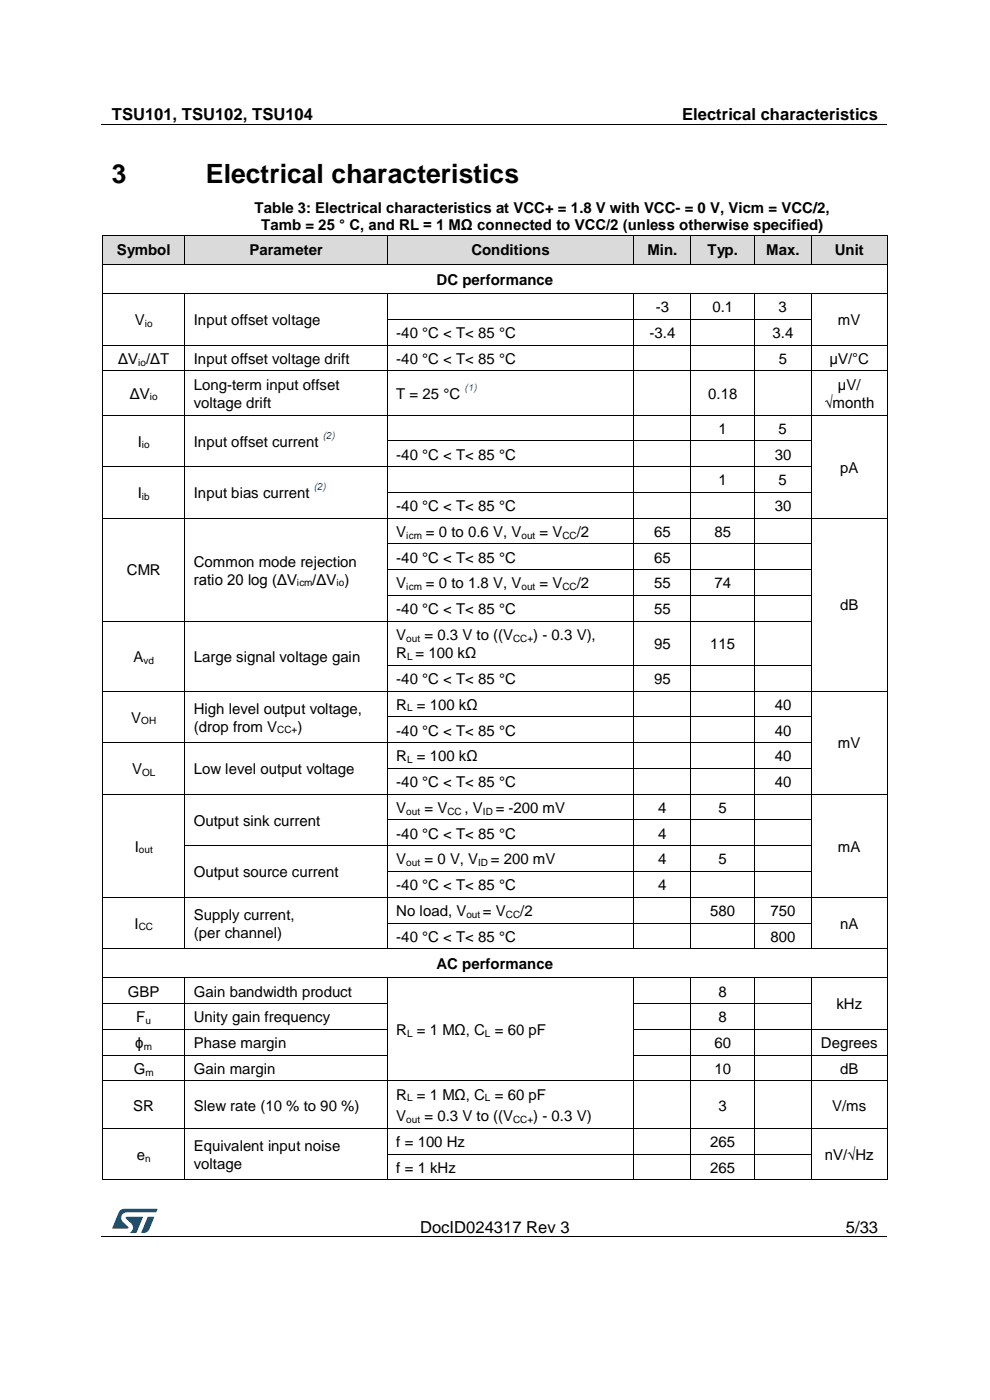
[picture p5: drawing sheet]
<svg xmlns="http://www.w3.org/2000/svg" width="210mm" height="297mm" viewBox="0 0 210 297" stroke-linecap="round" stroke-linejoin="round" font-family="sans-serif">
<path d="M21.5 26.5h166.7M21.5 262.4h166.7" fill="none" stroke="#000" stroke-width=".21"/>
<path d="M104.5 26.4h.1v.1h-.1zM61.6 262.3h.1v.2h-.1zM148 262.3h.1v.2h-.1z" fill="#000"/>
<g fill="#005288">
<path d="M25.4 256.9l.6-.4h.4h7l-.3 .7h-6.2a1.18 1.18 0 0 0-1.1 .7 1.18 1.18 0 0 0 .2 1.3l1.2 1.1v.3h-3.4z"/>
<path d="M31.4 258.2h1.3l-1 2.6a1.31 1.31 0 0 1-1.7 .7z"/>
<path d="M26.7 258.2h3.6l-1.4 3.4h-1.4a1.29 1.29 0 0 0 .4-2l-1.2-1.1z"/>
</g>
<g fill="#dadada">
<path d="M21.8 50h17.4v6h-17.4z" fill-rule="evenodd"/>
<path d="M39.2 50h42.9v6h-42.9z" fill-rule="evenodd"/>
<path d="M82.2 50h52.3v6h-52.3z" fill-rule="evenodd"/>
<path d="M134.5 50h12v6h-12z" fill-rule="evenodd"/>
<path d="M146.6 50h13.4v6h-13.4z" fill-rule="evenodd"/>
<path d="M160.1 50h12v6h-12z" fill-rule="evenodd"/>
<path d="M172.2 50h16v6h-16z" fill-rule="evenodd"/>
</g>
<g fill="#dadada">
<path d="M23.7 50h13.6v6h-13.6z"/>
<path d="M41.1 50h39.2v6h-39.2z"/>
<path d="M84.1 50h48.5v6h-48.5z"/>
<path d="M136.4 50h8.3v6h-8.3z"/>
<path d="M148.5 50h9.7v6h-9.7z"/>
<path d="M162 50h8.2v6h-8.2z"/>
<path d="M174 50h12.3v6h-12.3z"/>
</g>
<g fill="#000">
<path d="M21.7 56h.1v.2h-.1zM21.7 50h.1zM21.8 56h.2v.2h-.2zM39.2 56h.1v.2h-.1zM82.1 50h.1zM82.1 56h.2v.2h-.2zM134.4 50h.1zM134.4 56h.2v.2h-.2zM146.5 50h.1zM146.5 56h.1v.2h-.1zM160 50h.1zM160 56h.2v.2h-.2z"/>
<path d="M172.1 50h.1zM172.1 56h.2v.2h-.2zM188.1 56h.2v.2h-.2zM188.2 50h.1zM21.7 62.2h.1v.2h-.1zM21.7 67.7h.1v.2h-.1zM21.7 73.2h.1v.1h-.1zM21.7 78.6h.1v.2h-.1zM39.1 62.2h.2v.2h-.2zM39.1 67.7h.2v.2h-.2zM39.1 73.2h.2v.1h-.2zM39.1 78.6h.2v.2h-.2z"/>
<path d="M82.1 62.2h.2v.2h-.2zM82.1 67.7h.2v.2h-.2zM82.1 73.2h.2v.1h-.2zM82.1 78.6h.2v.2h-.2zM134.4 62.2h.1v.2h-.1zM134.4 67.7h.1v.2h-.1zM134.4 73.2h.1v.1h-.1zM134.4 78.6h.1v.2h-.1zM146.4 62.2h.2v.2h-.2zM146.4 67.7h.2v.2h-.2zM146.4 73.2h.2v.1h-.2zM146.4 78.6h.2v.2h-.2z"/>
<path d="M160 62.2h.1v.2h-.1zM160 67.7h.1v.2h-.1zM160 73.2h.1v.1h-.1zM160 78.6h.1v.2h-.1zM172 62.2h.2v.2h-.2zM172 67.7h.2v.2h-.2zM172 73.2h.2v.1h-.2zM172 78.6h.2v.2h-.2zM188.1 62.2h.2v.2h-.2zM188.1 67.7h.2v.2h-.2zM188.1 73.2h.2v.1h-.2zM188.1 78.6h.2v.2h-.2z"/>
<path d="M21.7 88h.1v.1h-.1zM21.7 93.4h.1v.2h-.1zM21.7 98.9h.1v.2h-.1zM39.1 88h.2v.1h-.2zM39.1 93.4h.2v.2h-.2zM39.1 98.9h.2v.2h-.2zM82.1 88h.2v.1h-.2zM82.1 93.4h.2v.2h-.2zM82.1 98.9h.2v.2h-.2zM134.4 88h.1v.1h-.1zM134.4 93.4h.1v.2h-.1zM134.4 98.9h.1v.2h-.1z"/>
<path d="M146.4 88h.2v.1h-.2zM146.4 93.4h.2v.2h-.2zM146.4 98.9h.2v.2h-.2zM160 88h.1v.1h-.1zM160 93.4h.1v.2h-.1zM160 98.9h.1v.2h-.1zM172 88h.2v.1h-.2zM172 93.4h.2v.2h-.2zM172 98.9h.2v.2h-.2zM188.1 88h.2v.1h-.2zM188.1 93.4h.2v.2h-.2zM188.1 98.9h.2v.2h-.2z"/>
<path d="M21.7 104.4h.1v.1h-.1zM21.7 109.9h.1v.1h-.1zM21.7 115.3h.1v.2h-.1zM39.1 104.4h.2v.1h-.2zM39.1 109.9h.2v.1h-.2zM39.1 115.3h.2v.2h-.2zM82.1 104.4h.2v.1h-.2zM82.1 109.9h.2v.1h-.2zM82.1 115.3h.2v.2h-.2zM134.4 104.4h.1v.1h-.1zM134.4 109.9h.1v.1h-.1zM134.4 115.3h.1v.2h-.1z"/>
<path d="M146.4 104.4h.2v.1h-.2zM146.4 109.9h.2v.1h-.2zM146.4 115.3h.2v.2h-.2zM160 104.4h.1v.1h-.1zM160 109.9h.1v.1h-.1zM160 115.3h.1v.2h-.1zM172 104.4h.2v.1h-.2zM172 109.9h.2v.1h-.2zM172 115.3h.2v.2h-.2zM188.1 104.4h.2v.1h-.2zM188.1 109.9h.2v.1h-.2zM188.1 115.3h.2v.2h-.2z"/>
<path d="M21.7 120.8h.1v.1h-.1zM21.7 126.2h.1v.2h-.1zM21.7 131.7h.1v.2h-.1zM39.1 120.8h.2v.1h-.2zM39.1 126.2h.2v.2h-.2zM39.1 131.7h.2v.2h-.2zM82.1 120.8h.2v.1h-.2zM82.1 126.2h.2v.2h-.2zM82.1 131.7h.2v.2h-.2zM134.4 120.8h.1v.1h-.1zM134.4 126.2h.1v.2h-.1zM134.4 131.7h.1v.2h-.1z"/>
<path d="M146.4 120.8h.2v.1h-.2zM146.4 126.2h.2v.2h-.2zM146.4 131.7h.2v.2h-.2zM160 120.8h.1v.1h-.1zM160 126.2h.1v.2h-.1zM160 131.7h.1v.2h-.1zM172 120.8h.2v.1h-.2zM172 126.2h.2v.2h-.2zM172 131.7h.2v.2h-.2zM188.1 120.8h.2v.1h-.2zM188.1 126.2h.2v.2h-.2zM188.1 131.7h.2v.2h-.2z"/>
<path d="M21.7 141.1h.1v.1h-.1zM21.7 146.5h.1v.2h-.1zM21.7 152h.1v.1h-.1zM21.7 157.5h.1v.1h-.1zM39.1 141.1h.2v.1h-.2zM39.1 146.5h.2v.2h-.2zM39.1 152h.2v.1h-.2zM39.1 157.5h.2v.1h-.2zM82.1 141.1h.2v.1h-.2zM82.1 146.5h.2v.2h-.2zM82.1 152h.2v.1h-.2zM82.1 157.5h.2v.1h-.2z"/>
<path d="M134.4 141.1h.1v.1h-.1zM134.4 146.5h.1v.2h-.1zM134.4 152h.1v.1h-.1zM134.4 157.5h.1v.1h-.1zM146.4 141.1h.2v.1h-.2zM146.4 146.5h.2v.2h-.2zM146.4 152h.2v.1h-.2zM146.4 157.5h.2v.1h-.2zM160 141.1h.1v.1h-.1zM160 146.5h.1v.2h-.1zM160 152h.1v.1h-.1zM160 157.5h.1v.1h-.1z"/>
<path d="M172 141.1h.2v.1h-.2zM172 146.5h.2v.2h-.2zM172 152h.2v.1h-.2zM172 157.5h.2v.1h-.2zM188.1 141.1h.2v.1h-.2zM188.1 146.5h.2v.2h-.2zM188.1 152h.2v.1h-.2zM188.1 157.5h.2v.1h-.2zM21.7 162.9h.1v.2h-.1zM21.7 168.4h.1v.2h-.1zM21.7 173.9h.1v.1h-.1zM21.7 179.3h.1v.2h-.1z"/>
<path d="M39.1 162.9h.2v.2h-.2zM39.1 168.4h.2v.2h-.2zM39.1 173.9h.2v.1h-.2zM39.1 179.3h.2v.2h-.2zM82.1 162.9h.2v.2h-.2zM82.1 168.4h.2v.2h-.2zM82.1 173.9h.2v.1h-.2zM82.1 179.3h.2v.2h-.2zM134.4 162.9h.1v.2h-.1zM134.4 168.4h.1v.2h-.1zM134.4 173.9h.1v.1h-.1zM134.4 179.3h.1v.2h-.1z"/>
<path d="M146.4 162.9h.2v.2h-.2zM146.4 168.4h.2v.2h-.2zM146.4 173.9h.2v.1h-.2zM146.4 179.3h.2v.2h-.2zM160 162.9h.1v.2h-.1zM160 168.4h.1v.2h-.1zM160 173.9h.1v.1h-.1zM160 179.3h.1v.2h-.1zM172 162.9h.2v.2h-.2zM172 168.4h.2v.2h-.2zM172 173.9h.2v.1h-.2zM172 179.3h.2v.2h-.2z"/>
<path d="M188.1 162.9h.2v.2h-.2zM188.1 168.4h.2v.2h-.2zM188.1 173.9h.2v.1h-.2zM188.1 179.3h.2v.2h-.2zM21.7 184.8h.1v.2h-.1zM21.7 190.3h.1v.2h-.1zM21.7 195.7h.1v.2h-.1zM39.1 184.8h.2v.2h-.2zM39.1 190.3h.2v.2h-.2zM39.1 195.7h.2v.2h-.2zM82.1 184.8h.2v.2h-.2zM82.1 190.3h.2v.2h-.2z"/>
<path d="M82.1 195.7h.2v.2h-.2zM134.4 184.8h.1v.2h-.1zM134.4 190.3h.1v.2h-.1zM134.4 195.7h.1v.2h-.1zM146.4 184.8h.2v.2h-.2zM146.4 190.3h.2v.2h-.2zM146.4 195.7h.2v.2h-.2zM160 184.8h.1v.2h-.1zM160 190.3h.1v.2h-.1zM160 195.7h.1v.2h-.1zM172 184.8h.2v.2h-.2zM172 190.3h.2v.2h-.2z"/>
<path d="M172 195.7h.2v.2h-.2zM188.1 184.8h.2v.2h-.2zM188.1 190.3h.2v.2h-.2zM188.1 195.7h.2v.2h-.2zM21.7 201.2h.1v.2h-.1zM21.7 207.4h.1v.2h-.1zM21.7 212.9h.1v.1h-.1zM21.7 218.3h.1v.2h-.1zM39.1 201.2h.2v.2h-.2zM39.1 207.4h.2v.2h-.2zM39.1 212.9h.2v.1h-.2zM39.1 218.3h.2v.2h-.2z"/>
<path d="M82.1 201.2h.2v.2h-.2zM82.1 207.4h.2v.2h-.2zM82.1 212.9h.2v.1h-.2zM82.1 218.3h.2v.2h-.2zM134.4 201.2h.1v.2h-.1zM134.4 207.4h.1v.2h-.1zM134.4 212.9h.1v.1h-.1zM134.4 218.3h.1v.2h-.1zM146.4 201.2h.2v.2h-.2zM146.4 207.4h.2v.2h-.2zM146.4 212.9h.2v.1h-.2zM146.4 218.3h.2v.2h-.2z"/>
<path d="M160 201.2h.1v.2h-.1zM160 207.4h.1v.2h-.1zM160 212.9h.1v.1h-.1zM160 218.3h.1v.2h-.1zM172 201.2h.2v.2h-.2zM172 207.4h.2v.2h-.2zM172 212.9h.2v.1h-.2zM172 218.3h.2v.2h-.2zM188.1 201.2h.2v.2h-.2zM188.1 207.4h.2v.2h-.2zM188.1 212.9h.2v.1h-.2zM188.1 218.3h.2v.2h-.2z"/>
<path d="M21.7 223.8h.1v.1h-.1zM21.7 229.2h.1v.2h-.1zM21.7 239.3h.1v.2h-.1zM39.1 223.8h.2v.1h-.2zM39.1 229.2h.2v.2h-.2zM39.1 239.3h.2v.2h-.2zM82.1 223.8h.2v.1h-.2zM82.1 229.2h.2v.2h-.2zM82.1 239.3h.2v.2h-.2zM134.4 223.8h.1v.1h-.1zM134.4 229.2h.1v.2h-.1zM134.4 239.3h.1v.2h-.1z"/>
<path d="M146.4 223.8h.2v.1h-.2zM146.4 229.2h.2v.2h-.2zM146.4 239.3h.2v.2h-.2zM160 223.8h.1v.1h-.1zM160 229.2h.1v.2h-.1zM160 239.3h.1v.2h-.1zM172 223.8h.2v.1h-.2zM172 229.2h.2v.2h-.2zM172 239.3h.2v.2h-.2zM188.1 223.8h.2v.1h-.2zM188.1 229.2h.2v.2h-.2zM188.1 239.3h.2v.2h-.2z"/>
<path d="M21.7 244.8h.1v.1h-.1zM21.7 250.2h.1v.2h-.1zM39.1 244.8h.2v.1h-.2zM39.1 250.2h.2v.2h-.2zM82.1 244.8h.2v.1h-.2zM82.1 250.2h.2v.2h-.2zM134.4 244.8h.1v.1h-.1zM134.4 250.2h.1v.2h-.1zM146.4 244.8h.2v.1h-.2zM146.4 250.2h.2v.2h-.2zM160 244.8h.1v.1h-.1zM160 250.2h.1v.2h-.1z"/>
<path d="M172 244.8h.2v.1h-.2zM172 250.2h.2v.2h-.2zM188.1 244.8h.2v.1h-.2zM188.1 250.2h.2v.2h-.2z"/>
</g>
<g fill="none" stroke="#000" stroke-width=".21">
<path d="M21.8 56.2v6M21.8 50v6M21.8 50h17.4M22 56.1h17.2M39.2 50v6M39.2 50h42.9l.1 6M39.3 56.1h42.8M82.2 50h52.2M82.3 56.1h52.1M134.5 50v6M134.5 50h12M134.6 56.1h11.9"/>
<path d="M146.6 56.1h13.4M160 50h-13.4l-.1 6M160.1 50v6M160.1 50h12M160.2 56.1h11.9M172.3 56.1h15.8M188.2 50h-16l-.1 6M188.2 50v6M188.2 56.2v6M21.8 62.4v5.3M21.8 67.9v5.3M21.8 73.3v5.3"/>
<path d="M21.8 78.8v9.2M21.8 62.3h17.3M21.8 73.2h17.3M21.8 78.7h17.3M39.2 62.4v5.3M39.2 67.9v5.3M39.2 73.3v5.3M39.2 78.8v9.2M39.3 62.3h42.8M39.3 73.2h42.8M39.3 78.7h42.8M82.2 62.4v5.3"/>
<path d="M82.2 67.9v5.3M82.2 73.3v5.3M82.2 78.8v9.2M82.3 62.3h52.1M82.3 67.8h52.1M82.3 73.2h52.1M82.3 78.7h52.1M134.5 62.4v5.3M134.5 67.9v5.3M134.5 73.3v5.3M134.5 78.8v9.2M134.5 62.3h11.9"/>
<path d="M134.5 67.8h11.9M134.5 73.2h11.9M134.5 78.7h11.9M146.5 62.4v5.3M146.5 67.9v5.3M146.5 73.3v5.3M146.5 78.8v9.2M146.6 62.3h13.4M146.6 67.8h13.4M146.6 73.2h13.4M146.6 78.7h13.4M160.1 62.4v5.3"/>
<path d="M160.1 67.9v5.3M160.1 73.3v5.3M160.1 78.8v9.2M160.1 62.3h11.9M160.1 67.8h11.9M160.1 73.2h11.9M160.1 78.7h11.9M172.1 62.4v5.3M172.1 67.9v5.3M172.1 73.3v5.3M172.1 78.8v9.2M172.2 62.3h15.9"/>
<path d="M172.2 73.2h15.9M172.2 78.7h15.9M188.2 62.4v5.3M188.2 67.9v5.3M188.2 73.3v5.3M188.2 78.8v9.2M21.8 88.1v5.3M21.8 93.6v5.3M21.8 99.1v5.3M21.8 88.1h17.3M21.8 99h17.3M39.2 88.1v5.3"/>
<path d="M39.2 93.6v5.3M39.2 99.1v5.3M39.3 88.1h42.8M39.3 99h42.8M82.2 88.1v5.3M82.2 93.6v5.3M82.2 99.1v5.3M82.3 88.1h52.1M82.3 93.5h52.1M82.3 99h52.1M134.5 88.1v5.3M134.5 93.6v5.3"/>
<path d="M134.5 99.1v5.3M134.5 88.1h11.9M134.5 93.5h11.9M134.5 99h11.9M146.5 88.1v5.3M146.5 93.6v5.3M146.5 99.1v5.3M146.6 88.1h13.4M146.6 93.5h13.4M146.6 99h13.4M160.1 88.1v5.3M160.1 93.6v5.3"/>
<path d="M160.1 99.1v5.3M160.1 88.1h11.9M160.1 93.5h11.9M160.1 99h11.9M172.1 88.1v5.3M172.1 93.6v5.3M172.1 99.1v5.3M172.2 88.1h15.9M188.2 88.1v5.3M188.2 93.6v5.3M188.2 99.1v5.3M21.8 104.5v5.4"/>
<path d="M21.8 110v5.3M21.8 115.5v5.3M21.8 109.9h17.3M39.2 104.5v5.4M39.2 110v5.3M39.2 115.5v5.3M39.3 109.9h42.8M82.2 104.5v5.4M82.2 110v5.3M82.2 115.5v5.3M82.3 104.4h52.1M82.3 109.9h52.1"/>
<path d="M82.3 115.4h52.1M134.5 104.5v5.4M134.5 110v5.3M134.5 115.5v5.3M134.5 104.4h11.9M134.5 109.9h11.9M134.5 115.4h11.9M146.5 104.5v5.4M146.5 110v5.3M146.5 115.5v5.3M146.6 104.4h13.4M146.6 109.9h13.4"/>
<path d="M146.6 115.4h13.4M160.1 104.5v5.4M160.1 110v5.3M160.1 115.5v5.3M160.1 104.4h11.9M160.1 109.9h11.9M160.1 115.4h11.9M172.1 104.5v5.4M172.1 110v5.3M172.1 115.5v5.3M172.2 109.9h15.9M188.2 104.5v5.4"/>
<path d="M188.2 110v5.3M188.2 115.5v5.3M21.8 120.9v5.3M21.8 126.4v5.3M21.8 131.9v9.2M21.8 131.8h17.3M39.2 120.9v5.3M39.2 126.4v5.3M39.2 131.9v9.2M39.3 131.8h42.8M82.2 120.9v5.3M82.2 126.4v5.3"/>
<path d="M82.2 131.9v9.2M82.3 120.9h52.1M82.3 126.3h52.1M82.3 131.8h52.1M134.5 120.9v5.3M134.5 126.4v5.3M134.5 131.9v9.2M134.5 120.9h11.9M134.5 126.3h11.9M134.5 131.8h11.9M146.5 120.9v5.3M146.5 126.4v5.3"/>
<path d="M146.5 131.9v9.2M146.6 120.9h13.4M146.6 126.3h13.4M146.6 131.8h13.4M160.1 120.9v5.3M160.1 126.4v5.3M160.1 131.9v9.2M160.1 120.9h11.9M160.1 126.3h11.9M160.1 131.8h11.9M172.1 120.9v5.3M172.1 126.4v5.3"/>
<path d="M172.1 131.9v9.2M188.2 120.9v5.3M188.2 126.4v5.3M188.2 131.9v9.2M21.8 141.2v5.3M21.8 146.7v5.3M21.8 152.1v5.4M21.8 157.6v5.3M21.8 146.6h17.3M21.8 157.6h17.3M39.2 141.2v5.3M39.2 146.7v5.3"/>
<path d="M39.2 152.1v5.4M39.2 157.6v5.3M39.3 146.6h42.8M39.3 157.6h42.8M82.2 141.2v5.3M82.2 146.7v5.3M82.2 152.1v5.4M82.2 157.6v5.3M82.3 141.1h52.1M82.3 146.6h52.1M82.3 152.1h52.1M82.3 157.6h52.1"/>
<path d="M134.5 141.2v5.3M134.5 146.7v5.3M134.5 152.1v5.4M134.5 157.6v5.3M134.5 141.1h11.9M134.5 146.6h11.9M134.5 152.1h11.9M134.5 157.6h11.9M146.5 141.2v5.3M146.5 146.7v5.3M146.5 152.1v5.4M146.5 157.6v5.3"/>
<path d="M146.6 141.1h13.4M146.6 146.6h13.4M146.6 152.1h13.4M146.6 157.6h13.4M160.1 141.2v5.3M160.1 146.7v5.3M160.1 152.1v5.4M160.1 157.6v5.3M160.1 141.1h11.9M160.1 146.6h11.9M160.1 152.1h11.9M160.1 157.6h11.9"/>
<path d="M172.1 141.2v5.3M172.1 146.7v5.3M172.1 152.1v5.4M172.1 157.6v5.3M172.2 146.6h15.9M188.2 141.2v5.3M188.2 146.7v5.3M188.2 152.1v5.4M188.2 157.6v5.3M21.8 163.1v5.3M21.8 168.6v5.3M21.8 174v5.3"/>
<path d="M21.8 179.5v5.3M21.8 168.5h17.3M39.2 163.1v5.3M39.2 168.6v5.3M39.2 174v5.3M39.2 179.5v5.3M39.3 168.5h42.8M39.3 179.4h42.8M82.2 163.1v5.3M82.2 168.6v5.3M82.2 174v5.3M82.2 179.5v5.3"/>
<path d="M82.3 163h52.1M82.3 168.5h52.1M82.3 173.9h52.1M82.3 179.4h52.1M134.5 163.1v5.3M134.5 168.6v5.3M134.5 174v5.3M134.5 179.5v5.3M134.5 163h11.9M134.5 168.5h11.9M134.5 173.9h11.9M134.5 179.4h11.9"/>
<path d="M146.5 163.1v5.3M146.5 168.6v5.3M146.5 174v5.3M146.5 179.5v5.3M146.6 163h13.4M146.6 168.5h13.4M146.6 173.9h13.4M146.6 179.4h13.4M160.1 163.1v5.3M160.1 168.6v5.3M160.1 174v5.3M160.1 179.5v5.3"/>
<path d="M160.1 163h11.9M160.1 168.5h11.9M160.1 173.9h11.9M160.1 179.4h11.9M172.1 163.1v5.3M172.1 168.6v5.3M172.1 174v5.3M172.1 179.5v5.3M172.2 168.5h15.9M188.2 163.1v5.3M188.2 168.6v5.3M188.2 174v5.3"/>
<path d="M188.2 179.5v5.3M21.8 185v5.3M21.8 190.5v5.2M21.8 195.9v5.3M21.8 190.4h17.3M39.2 185v5.3M39.2 190.5v5.2M39.2 195.9v5.3M39.3 190.4h42.8M82.2 185v5.3M82.2 190.5v5.2M82.2 195.9v5.3"/>
<path d="M82.3 184.9h52.1M82.3 190.4h52.1M82.3 195.8h52.1M134.5 185v5.3M134.5 190.5v5.2M134.5 195.9v5.3M134.5 184.9h11.9M134.5 190.4h11.9M134.5 195.8h11.9M146.5 185v5.3M146.5 190.5v5.2M146.5 195.9v5.3"/>
<path d="M146.6 184.9h13.4M146.6 190.4h13.4M146.6 195.8h13.4M160.1 185v5.3M160.1 190.5v5.2M160.1 195.9v5.3M160.1 184.9h11.9M160.1 190.4h11.9M160.1 195.8h11.9M172.1 185v5.3M172.1 190.5v5.2M172.1 195.9v5.3"/>
<path d="M172.2 190.4h15.9M188.2 185v5.3M188.2 190.5v5.2M188.2 195.9v5.3M21.8 201.4v6M21.8 207.6v5.3M21.8 213v5.3M21.8 218.5v5.3M21.8 201.3h17.3M21.8 207.5h17.3M21.8 212.9h17.3M21.8 218.4h17.3"/>
<path d="M39.2 207.6v5.3M39.2 213v5.3M39.2 218.5v5.3M39.3 201.3h42.8M39.3 207.5h42.8M39.3 212.9h42.8M39.3 218.4h42.8M82.2 207.6v5.3M82.2 213v5.3M82.2 218.5v5.3M82.3 201.3h52.1M82.3 207.5h52.1"/>
<path d="M134.5 207.6v5.3M134.5 213v5.3M134.5 218.5v5.3M134.5 201.3h11.9M134.5 207.5h11.9M134.5 212.9h11.9M134.5 218.4h11.9M146.5 207.6v5.3M146.5 213v5.3M146.5 218.5v5.3M146.6 201.3h13.4M146.6 207.5h13.4"/>
<path d="M146.6 212.9h13.4M146.6 218.4h13.4M160.1 207.6v5.3M160.1 213v5.3M160.1 218.5v5.3M160.1 201.3h11.9M160.1 207.5h11.9M160.1 212.9h11.9M160.1 218.4h11.9M172.1 207.6v5.3M172.1 213v5.3M172.1 218.5v5.3"/>
<path d="M172.2 201.3h15.9M172.2 207.5h15.9M172.2 218.4h15.9M188.2 201.4v6M188.2 207.6v5.3M188.2 213v5.3M188.2 218.5v5.3M21.8 223.9v5.3M21.8 229.4v9.9M21.8 239.5v5.3M21.8 223.9h17.3M21.8 229.3h17.3"/>
<path d="M21.8 239.4h17.3M39.2 223.9v5.3M39.2 229.4v9.9M39.2 239.5v5.3M39.3 223.9h42.8M39.3 229.3h42.8M39.3 239.4h42.8M82.2 223.9v5.3M82.2 229.4v9.9M82.2 239.5v5.3M82.3 229.3h52.1M82.3 239.4h52.1"/>
<path d="M134.5 223.9v5.3M134.5 229.4v9.9M134.5 239.5v5.3M134.5 223.9h11.9M134.5 229.3h11.9M134.5 239.4h11.9M146.5 223.9v5.3M146.5 229.4v9.9M146.5 239.5v5.3M146.6 223.9h13.4M146.6 229.3h13.4M146.6 239.4h13.4"/>
<path d="M160.1 223.9v5.3M160.1 229.4v9.9M160.1 239.5v5.3M160.1 223.9h11.9M160.1 229.3h11.9M160.1 239.4h11.9M172.1 223.9v5.3M172.1 229.4v9.9M172.1 239.5v5.3M172.2 223.9h15.9M172.2 229.3h15.9M172.2 239.4h15.9"/>
<path d="M188.2 223.9v5.3M188.2 229.4v9.9M188.2 239.5v5.3M21.8 244.9v5.3M21.8 250.3h17.3M39.2 244.9v5.3M39.3 250.3h42.8M82.2 244.9v5.3M82.3 244.9h52.1M82.3 250.3h52.1M134.5 244.9v5.3M134.5 244.9h11.9"/>
<path d="M134.5 250.3h11.9M146.5 244.9v5.3M146.6 244.9h13.4M146.6 250.3h13.4M160.1 244.9v5.3M160.1 244.9h11.9M160.1 250.3h11.9M172.1 244.9v5.3M172.2 250.3h15.9M188.2 244.9v5.3"/>
</g>
<g font-size="5.6">
<text x="23.7" y="38.9">3</text>
<text x="43.7" y="38.9">Electrical characteristics</text>
</g>
<g font-size="3.5">
<text x="23.7" y="25.5">TSU101, TSU102, TSU104</text>
<text x="144.7" y="25.5">Electrical characteristics</text>
<text x="89.1" y="261.5">DocID024317 Rev 3</text>
<text x="179.5" y="261.5">5/33</text>
</g>
<g font-size="3.2">
<text x="54" y="45.2">Table 3: Electrical characteristics at VCC+ = 1.8 V with VCC- = 0 V, Vicm = VCC/2,</text>
<text x="55.4" y="48.8">Tamb = 25 ° C, and RL = 1 MΩ connected to VCC/2 (unless otherwise specified)</text>
<text x="24.8" y="54.2">Symbol</text>
<text x="52.9" y="54.2">Parameter</text>
<text x="100" y="54.2">Conditions</text>
<text x="137.3" y="54.2">Min.</text>
<text x="150.1" y="54.2">Typ.</text>
<text x="162.6" y="54.2">Max.</text>
<text x="177.1" y="54.2">Unit</text>
<text x="92.6" y="60.4">DC performance</text>
<text x="28.6" y="69">V</text>
<text x="41.1" y="69">Input offset voltage</text>
<text x="84.1" y="71.8">-40 °C &lt; T&lt; 85 °C</text>
<text x="137.8" y="71.8">-3.4</text>
<text x="139.1" y="66.3">-3</text>
<text x="151.1" y="66.3">0.1</text>
<text x="163.9" y="71.8">3.4</text>
<text x="165.2" y="66.3">3</text>
<text x="177.8" y="69">mV</text>
<text x="25.1" y="77.2">ΔV /ΔT</text>
<text x="41.1" y="77.2">Input offset voltage drift</text>
<text x="84.1" y="77.2">-40 °C &lt; T&lt; 85 °C</text>
<text x="165.2" y="77.2">5</text>
<text x="176" y="77.2">μV/°C</text>
<text x="41.1" y="82.7">Long-term input offset</text>
<text x="177.8" y="82.7">µV/</text>
<text x="27.6" y="84.6">ΔV</text>
<text x="41.1" y="86.6">voltage drift</text>
<text x="84.1" y="84.6">T = 25 °C</text>
<text x="150.2" y="84.6">0.18</text>
<text x="174.9" y="86.6">√month</text>
<text x="29.2" y="94.8">I</text>
<text x="41.1" y="94.7">Input offset current</text>
<text x="152.4" y="92">1</text>
<text x="165.2" y="92">5</text>
<text x="84.1" y="97.5">-40 °C &lt; T&lt; 85 °C</text>
<text x="164.3" y="97.5">30</text>
<text x="178.2" y="100.2">pA</text>
<text x="29.2" y="105.7">I</text>
<text x="41.1" y="105.7">Input bias current</text>
<text x="152.4" y="103">1</text>
<text x="165.2" y="103">5</text>
<text x="84.1" y="108.5">-40 °C &lt; T&lt; 85 °C</text>
<text x="84.1" y="113.9">V</text>
<text x="90.3" y="113.9">= 0 to 0.6 V, V</text>
<text x="114.4" y="113.9">= V</text>
<text x="122.3" y="113.9">/2</text>
<text x="138.8" y="113.9">65</text>
<text x="151.6" y="113.9">85</text>
<text x="164.3" y="108.5">30</text>
<text x="84.1" y="119.4">-40 °C &lt; T&lt; 85 °C</text>
<text x="138.8" y="119.4">65</text>
<text x="26.9" y="122.1">CMR</text>
<text x="41.1" y="120.2">Common mode rejection</text>
<text x="41.1" y="124">ratio 20 log (ΔV</text>
<text x="66.3" y="124">/ΔV )</text>
<text x="84.1" y="124.8">V</text>
<text x="90.3" y="124.8">= 0 to 1.8 V, V</text>
<text x="114.4" y="124.8">= V</text>
<text x="122.3" y="124.8">/2</text>
<text x="138.8" y="124.8">55</text>
<text x="151.6" y="124.8">74</text>
<text x="84.1" y="130.3">-40 °C &lt; T&lt; 85 °C</text>
<text x="138.8" y="130.3">55</text>
<text x="178.2" y="129.5">dB</text>
<text x="84.1" y="135.8">V</text>
<text x="90" y="135.8">= 0.3 V to ((V</text>
<text x="113.1" y="135.8">) - 0.3 V),</text>
<text x="138.8" y="137.7">95</text>
<text x="150.7" y="137.7">115</text>
<text x="28.3" y="140.5">A</text>
<text x="41.1" y="140.5">Large signal voltage gain</text>
<text x="84.1" y="139.7">R = 100 kΩ</text>
<text x="84.1" y="145.1">-40 °C &lt; T&lt; 85 °C</text>
<text x="138.8" y="145.1">95</text>
<text x="27.9" y="153.3">V</text>
<text x="41.1" y="151.4">High level output voltage,</text>
<text x="41.1" y="155.2">(drop from V</text>
<text x="63.1" y="155.2">)</text>
<text x="84.1" y="150.6">R = 100 kΩ</text>
<text x="164.3" y="150.6">40</text>
<text x="84.1" y="161.5">R = 100 kΩ</text>
<text x="84.1" y="156.1">-40 °C &lt; T&lt; 85 °C</text>
<text x="164.3" y="156.1">40</text>
<text x="164.3" y="161.5">40</text>
<text x="177.8" y="158.8">mV</text>
<text x="28" y="164.3">V</text>
<text x="41.1" y="164.3">Low level output voltage</text>
<text x="84.1" y="167">-40 °C &lt; T&lt; 85 °C</text>
<text x="164.3" y="167">40</text>
<text x="84.1" y="172.5">V</text>
<text x="90" y="172.5">= V</text>
<text x="98.6" y="172.5">, V</text>
<text x="105.2" y="172.5">= -200 mV</text>
<text x="139.6" y="172.5">4</text>
<text x="152.4" y="172.5">5</text>
<text x="41.1" y="175.2">Output sink current</text>
<text x="84.1" y="177.9">-40 °C &lt; T&lt; 85 °C</text>
<text x="139.6" y="177.9">4</text>
<text x="28.6" y="180.7">I</text>
<text x="84.1" y="183.4">V</text>
<text x="90" y="183.4">= 0 V, V</text>
<text x="104.1" y="183.4">= 200 mV</text>
<text x="139.6" y="183.4">4</text>
<text x="152.4" y="183.4">5</text>
<text x="177.8" y="180.7">mA</text>
<text x="41.1" y="186.1">Output source current</text>
<text x="84.1" y="188.9">-40 °C &lt; T&lt; 85 °C</text>
<text x="139.6" y="188.9">4</text>
<text x="28.5" y="197.1">I</text>
<text x="41.1" y="195.1">Supply current,</text>
<text x="84.1" y="194.4">No load, V</text>
<text x="102.4" y="194.4">= V</text>
<text x="110.4" y="194.4">/2</text>
<text x="150.7" y="194.4">580</text>
<text x="163.5" y="194.4">750</text>
<text x="178.2" y="197.1">nA</text>
<text x="41.1" y="199">(per channel)</text>
<text x="84.1" y="199.8">-40 °C &lt; T&lt; 85 °C</text>
<text x="163.4" y="199.8">800</text>
<text x="92.6" y="205.5">AC performance</text>
<text x="27.1" y="211.5">GBP</text>
<text x="41.1" y="211.5">Gain bandwidth product</text>
<text x="152.4" y="211.5">8</text>
<text x="177.4" y="214.2">kHz</text>
<text x="28.9" y="216.9">F</text>
<text x="41.1" y="216.9">Unity gain frequency</text>
<text x="84.1" y="219.7">R = 1 MΩ, C = 60 pF</text>
<text x="152.4" y="216.9">8</text>
<text x="28.4" y="227.8">G</text>
<text x="28.7" y="222.4">ϕ</text>
<text x="41.1" y="227.8">Gain margin</text>
<text x="41.1" y="222.4">Phase margin</text>
<text x="151.6" y="222.4">60</text>
<text x="151.6" y="227.8">10</text>
<text x="174.2" y="222.4">Degrees</text>
<text x="178.2" y="227.8">dB</text>
<text x="84.1" y="233.3">R = 1 MΩ, C = 60 pF</text>
<text x="28.3" y="235.6">SR</text>
<text x="41.1" y="235.6">Slew rate (10 % to 90 %)</text>
<text x="84.1" y="237.9">V</text>
<text x="90" y="237.9">= 0.3 V to ((V</text>
<text x="113.1" y="237.9">) - 0.3 V)</text>
<text x="152.4" y="235.6">3</text>
<text x="176.5" y="235.6">V/ms</text>
<text x="41.1" y="244.2">Equivalent input noise</text>
<text x="84.1" y="243.4">f = 100 Hz</text>
<text x="150.7" y="243.4">265</text>
<text x="29" y="246.1">e</text>
<text x="41.1" y="248">voltage</text>
<text x="84.1" y="248.8">f = 1 kHz</text>
<text x="150.7" y="248.8">265</text>
<text x="175" y="246.1">nV/√Hz</text>
</g>
<g font-size="2.1">
<text x="30.7" y="69.3">io</text>
<text x="29.3" y="77.6">io</text>
<text x="31.8" y="85">io</text>
<text x="30.1" y="95.1">io</text>
<text x="30.1" y="106">ib</text>
<text x="86.2" y="114.3">icm</text>
<text x="110.6" y="114.3">out</text>
<text x="119.3" y="114.3">CC</text>
<text x="63" y="124.4">icm</text>
<text x="71.4" y="124.4">io</text>
<text x="86.2" y="125.2">icm</text>
<text x="110.6" y="125.2">out</text>
<text x="119.3" y="125.2">CC</text>
<text x="86.2" y="136.1">out</text>
<text x="108.8" y="136.1">CC+</text>
<text x="30.4" y="140.8">vd</text>
<text x="86.4" y="140">L</text>
<text x="30" y="153.7">OH</text>
<text x="58.8" y="155.6">CC+</text>
<text x="86.4" y="150.9">L</text>
<text x="86.4" y="161.9">L</text>
<text x="30.1" y="164.6">OL</text>
<text x="86.2" y="172.8">out</text>
<text x="94.9" y="172.8">CC</text>
<text x="102.4" y="172.8">ID</text>
<text x="29.5" y="181">out</text>
<text x="86.2" y="183.7">out</text>
<text x="101.4" y="183.7">ID</text>
<text x="29.4" y="197.4">CC</text>
<text x="98.9" y="194.7">out</text>
<text x="107.3" y="194.7">CC</text>
<text x="30.9" y="217.3">u</text>
<text x="86.4" y="220">L</text>
<text x="102.9" y="220">L</text>
<text x="30.5" y="222.7">m</text>
<text x="30.9" y="228.2">m</text>
<text x="86.4" y="233.7">L</text>
<text x="102.9" y="233.7">L</text>
<text x="86.2" y="238.3">out</text>
<text x="108.8" y="238.3">CC+</text>
<text x="30.8" y="246.5">n</text>
</g>
<g font-size="2.1" fill="#00f">
<text x="98.5" y="83">(1)</text>
<text x="68.5" y="93.1">(2)</text>
<text x="66.5" y="104.1">(2)</text>
</g>
</svg>
